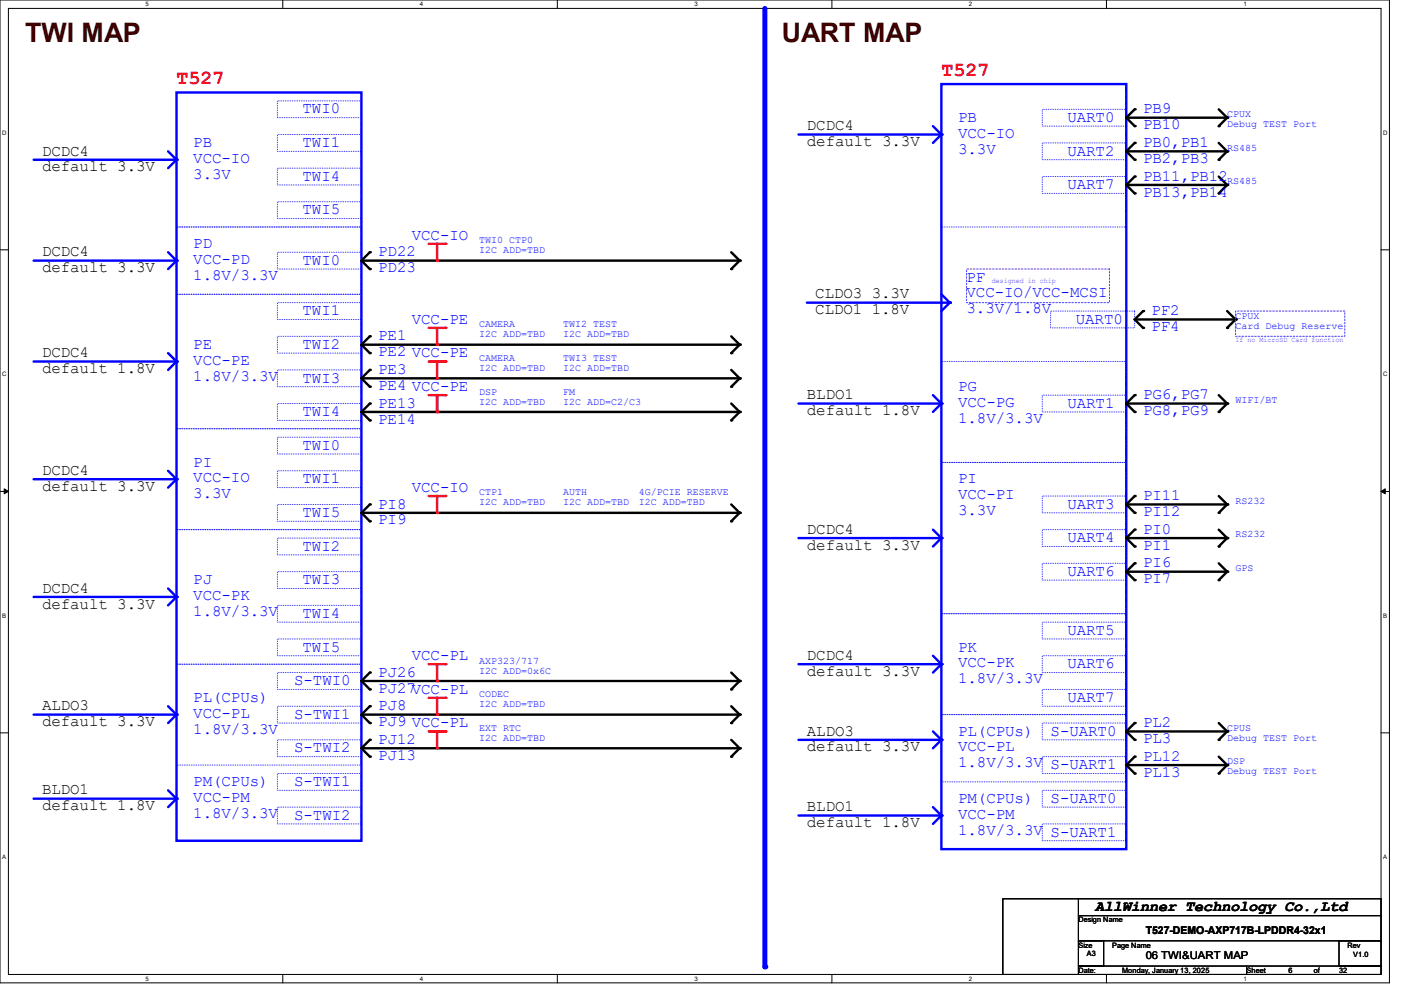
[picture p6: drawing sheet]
<svg xmlns="http://www.w3.org/2000/svg" width="297mm" height="210mm" viewBox="0 0 297 210" stroke-linecap="round" stroke-linejoin="round" font-family="sans-serif">
<g fill="none" stroke="#000" stroke-width=".21">
<path d="M0 0h293.9v207.9h-293.9zM1.8 1.8h290.3v204.3h-290.3zM59.8 0v1.8M117.9 0v1.8M176 0v1.8M234.1 0v1.8M0 52.8h1.8M292.1 52.8h1.8M0 103.9h1.8M.9 103.4l.9 .5-.9 .5zM292.1 103.9l.9-.5v1zM292.1 103.9h1.8"/>
<path d="M0 155h1.8M292.1 155h1.8M59.8 206.1v1.8M117.9 206.1v1.8M176 206.1v1.8M234.1 206.1v1.8"/>
</g>
<path d="M.9 103.4l.9 .5-.9 .5zM292.1 103.9l.9-.5v1z" fill="#000"/>
<g fill="none" stroke="#00f" stroke-width=".21" stroke-dasharray="0 .3">
<path d="M58.7 28.4h17.8v3.6h-17.8zM37.3 48h39.2v14.2h-39.2zM58.7 53.3h17.8v3.6h-17.8zM37.3 62.2h39.2v28.5h-39.2zM58.7 78.2h17.8v3.6h-17.8zM58.7 71.1h17.8v3.6h-17.8zM58.7 64h17.8v3.6h-17.8zM37.3 90.7h39.2v21.3h-39.2zM58.7 85.3h17.8v3.6h-17.8zM58.7 99.6h17.8v3.5h-17.8zM58.7 92.5h17.8v3.5h-17.8zM37.3 112h39.2v28.5h-39.2z"/>
<path d="M58.7 106.7h17.8v3.5h-17.8z"/>
</g>
<path d="M37.3 19.6h39.2v158.2h-39.2zM7.1 33.8h30.2" fill="none" stroke="#00f" stroke-width=".51"/>
<circle cx="37.3" cy="33.8" r=".25" fill="#00f"/>
<path d="M37.3 19.6h39.2v28.4h-39.2zM58.7 35.6h17.8v3.5h-17.8zM58.7 21.3h17.8v3.6h-17.8zM58.7 42.7h17.8v3.5h-17.8z" fill="none" stroke="#00f" stroke-width=".21" stroke-dasharray="0 .3"/>
<path d="M37.3 33.8l-1.7 1.8" fill="none" stroke="#00f" stroke-width=".51"/>
<circle cx="37.3" cy="33.8" r=".25" fill="#00f"/>
<path d="M35.6 32l1.7 1.8" fill="none" stroke="#00f" stroke-width=".51"/>
<circle cx="37.3" cy="33.8" r=".25" fill="#00f"/>
<path d="M7.1 55.1h30.2" fill="none" stroke="#00f" stroke-width=".51"/>
<circle cx="37.3" cy="55.1" r=".25" fill="#00f"/>
<path d="M35.6 53.3l1.7 1.8" fill="none" stroke="#00f" stroke-width=".51"/>
<circle cx="37.3" cy="55.1" r=".25" fill="#00f"/>
<path d="M37.3 55.1l-1.7 1.8" fill="none" stroke="#00f" stroke-width=".51"/>
<circle cx="37.3" cy="55.1" r=".25" fill="#00f"/>
<path d="M7.1 76.5h30.2" fill="none" stroke="#00f" stroke-width=".51"/>
<circle cx="37.3" cy="76.5" r=".25" fill="#00f"/>
<path d="M37.3 76.5l-1.7 1.7" fill="none" stroke="#00f" stroke-width=".51"/>
<circle cx="37.3" cy="76.5" r=".25" fill="#00f"/>
<path d="M35.6 74.7l1.7 1.8" fill="none" stroke="#00f" stroke-width=".51"/>
<circle cx="37.3" cy="76.5" r=".25" fill="#00f"/>
<path d="M7.1 101.3h30.2" fill="none" stroke="#00f" stroke-width=".51"/>
<circle cx="37.3" cy="101.3" r=".25" fill="#00f"/>
<path d="M37.3 101.3l-1.7 1.8" fill="none" stroke="#00f" stroke-width=".51"/>
<circle cx="37.3" cy="101.3" r=".25" fill="#00f"/>
<path d="M35.6 99.6l1.7 1.7" fill="none" stroke="#00f" stroke-width=".51"/>
<circle cx="37.3" cy="101.3" r=".25" fill="#00f"/>
<path d="M58.7 113.8h17.8v3.5h-17.8zM58.7 120.9h17.8v3.6h-17.8zM58.7 128h17.8v3.6h-17.8zM58.7 135.1h17.8v3.6h-17.8zM37.3 140.5h39.2v21.3h-39.2zM58.7 149.4h17.8v3.5h-17.8zM58.7 156.5h17.8v3.5h-17.8zM58.7 142.2h17.8v3.6h-17.8zM58.7 163.6h17.8v3.5h-17.8zM58.7 170.7h17.8v3.5h-17.8z" fill="none" stroke="#00f" stroke-width=".21" stroke-dasharray="0 .3"/>
<path d="M7.1 126.2h30.2" fill="none" stroke="#00f" stroke-width=".51"/>
<circle cx="37.3" cy="126.2" r=".25" fill="#00f"/>
<path d="M37.3 126.2l-1.7 1.8" fill="none" stroke="#00f" stroke-width=".51"/>
<circle cx="37.3" cy="126.2" r=".25" fill="#00f"/>
<path d="M35.6 124.5l1.7 1.7" fill="none" stroke="#00f" stroke-width=".51"/>
<circle cx="37.3" cy="126.2" r=".25" fill="#00f"/>
<path d="M7.1 151.1h30.2" fill="none" stroke="#00f" stroke-width=".51"/>
<circle cx="37.3" cy="151.1" r=".25" fill="#00f"/>
<path d="M37.3 151.1l-1.7 1.8" fill="none" stroke="#00f" stroke-width=".51"/>
<circle cx="37.3" cy="151.1" r=".25" fill="#00f"/>
<path d="M35.6 149.4l1.7 1.7" fill="none" stroke="#00f" stroke-width=".51"/>
<circle cx="37.3" cy="151.1" r=".25" fill="#00f"/>
<path d="M7.1 168.9h30.2" fill="none" stroke="#00f" stroke-width=".51"/>
<circle cx="37.3" cy="168.9" r=".25" fill="#00f"/>
<path d="M37.3 168.9l-1.7 1.8" fill="none" stroke="#00f" stroke-width=".51"/>
<circle cx="37.3" cy="168.9" r=".25" fill="#00f"/>
<path d="M35.6 167.1l1.7 1.8" fill="none" stroke="#00f" stroke-width=".51"/>
<circle cx="37.3" cy="168.9" r=".25" fill="#00f"/>
<path d="M90.7 69.3h3.5" fill="none" stroke="#f00" stroke-width=".51"/>
<circle cx="94.2" cy="69.3" r=".25" fill="#f00"/>
<path d="M76.5 72.9h80M76.5 72.9l1.7 1.8M78.2 71.1l-1.7 1.8M154.7 71.1l1.8 1.8M156.5 72.9l-1.8 1.8" fill="none" stroke="#000" stroke-width=".51"/>
<g fill="#000">
<circle cx="78.2" cy="74.7" r=".25"/>
<circle cx="78.2" cy="71.1" r=".25"/>
<circle cx="154.7" cy="74.7" r=".25"/>
<circle cx="156.5" cy="72.9" r=".25"/>
</g>
<path d="M90.7 104.9h3.5" fill="none" stroke="#f00" stroke-width=".51"/>
<circle cx="94.2" cy="104.9" r=".25" fill="#f00"/>
<path d="M78.2 106.7l-1.7 1.8h80l-1.8-1.8" fill="none" stroke="#000" stroke-width=".51"/>
<g fill="#000">
<circle cx="78.2" cy="106.7" r=".25"/>
<circle cx="156.5" cy="108.5" r=".25"/>
</g>
<path d="M92.5 104.9v3.6" fill="none" stroke="#f00" stroke-width=".51"/>
<circle cx="92.5" cy="108.5" r=".25" fill="#f00"/>
<path d="M92.5 69.3v3.6" fill="none" stroke="#f00" stroke-width=".51"/>
<circle cx="92.5" cy="72.9" r=".25" fill="#f00"/>
<path d="M220.5 30.2h17.8v3.6h-17.8zM222.2 65.8h17.8v3.5h-17.8z" fill="none" stroke="#00f" stroke-width=".21" stroke-dasharray="0 .3"/>
<path d="M199.1 17.8h39.2v161.8h-39.2zM168.9 28.4h30.2" fill="none" stroke="#00f" stroke-width=".51"/>
<circle cx="199.1" cy="28.4" r=".25" fill="#00f"/>
<path d="M199.1 17.8h39.2v30.2h-39.2zM220.5 37.3h17.8v3.6h-17.8zM220.5 23.1h17.8v3.6h-17.8z" fill="none" stroke="#00f" stroke-width=".21" stroke-dasharray="0 .3"/>
<path d="M199.1 28.4l-1.7 1.8" fill="none" stroke="#00f" stroke-width=".51"/>
<circle cx="199.1" cy="28.4" r=".25" fill="#00f"/>
<path d="M197.4 26.7l1.7 1.7" fill="none" stroke="#00f" stroke-width=".51"/>
<circle cx="199.1" cy="28.4" r=".25" fill="#00f"/>
<path d="M168.9 113.8h30.2" fill="none" stroke="#00f" stroke-width=".51"/>
<circle cx="199.1" cy="113.8" r=".25" fill="#00f"/>
<path d="M199.1 113.8l-1.7 1.8" fill="none" stroke="#00f" stroke-width=".51"/>
<circle cx="199.1" cy="113.8" r=".25" fill="#00f"/>
<path d="M220.5 131.6h17.8v3.5h-17.8zM220.5 138.7h17.8v3.5h-17.8zM199.1 151.1h39.2v14.3h-39.2zM220.5 145.8h17.8v3.6h-17.8zM220.5 152.9h17.8v3.6h-17.8zM220.5 160h17.8v3.6h-17.8zM220.5 167.1h17.8v3.6h-17.8zM220.5 174.2h17.8v3.6h-17.8z" fill="none" stroke="#00f" stroke-width=".21" stroke-dasharray="0 .3"/>
<path d="M168.9 140.5h30.2" fill="none" stroke="#00f" stroke-width=".51"/>
<circle cx="199.1" cy="140.5" r=".25" fill="#00f"/>
<path d="M199.1 140.5l-1.7 1.7" fill="none" stroke="#00f" stroke-width=".51"/>
<circle cx="199.1" cy="140.5" r=".25" fill="#00f"/>
<path d="M197.4 138.7l1.7 1.8" fill="none" stroke="#00f" stroke-width=".51"/>
<circle cx="199.1" cy="140.5" r=".25" fill="#00f"/>
<path d="M168.9 156.5h30.2" fill="none" stroke="#00f" stroke-width=".51"/>
<circle cx="199.1" cy="156.5" r=".25" fill="#00f"/>
<path d="M199.1 156.5l-1.7 1.7" fill="none" stroke="#00f" stroke-width=".51"/>
<circle cx="199.1" cy="156.5" r=".25" fill="#00f"/>
<path d="M197.4 154.7l1.7 1.8" fill="none" stroke="#00f" stroke-width=".51"/>
<circle cx="199.1" cy="156.5" r=".25" fill="#00f"/>
<path d="M168.9 172.5h30.2" fill="none" stroke="#00f" stroke-width=".51"/>
<circle cx="199.1" cy="172.5" r=".25" fill="#00f"/>
<path d="M199.1 172.5l-1.7 1.7" fill="none" stroke="#00f" stroke-width=".51"/>
<circle cx="199.1" cy="172.5" r=".25" fill="#00f"/>
<path d="M197.4 170.7l1.7 1.8" fill="none" stroke="#00f" stroke-width=".51"/>
<circle cx="199.1" cy="172.5" r=".25" fill="#00f"/>
<path d="M170.7 64h30.2" fill="none" stroke="#00f" stroke-width=".51"/>
<circle cx="200.9" cy="64" r=".25" fill="#00f"/>
<path d="M200.9 64l-1.8 1.8" fill="none" stroke="#00f" stroke-width=".51"/>
<circle cx="200.9" cy="64" r=".25" fill="#00f"/>
<path d="M199.1 62.2l1.8 1.8" fill="none" stroke="#00f" stroke-width=".51"/>
<circle cx="200.9" cy="64" r=".25" fill="#00f"/>
<path d="M204.5 56.9h30.2v7.1h-30.2z" fill="none" stroke="#8000ff" stroke-width=".21" stroke-dasharray=".3 .3"/>
<path d="M197.4 112l1.7 1.8" fill="none" stroke="#00f" stroke-width=".51"/>
<circle cx="199.1" cy="113.8" r=".25" fill="#00f"/>
<path d="M199.1 76.5h39.2v21.3h-39.2zM220.5 83.6h17.8v3.5h-17.8z" fill="none" stroke="#00f" stroke-width=".21" stroke-dasharray="0 .3"/>
<path d="M168.9 85.3h30.2" fill="none" stroke="#00f" stroke-width=".51"/>
<circle cx="199.1" cy="85.3" r=".25" fill="#00f"/>
<path d="M199.1 85.3l-1.7 1.8" fill="none" stroke="#00f" stroke-width=".51"/>
<circle cx="199.1" cy="85.3" r=".25" fill="#00f"/>
<path d="M197.4 83.6l1.7 1.7" fill="none" stroke="#00f" stroke-width=".51"/>
<circle cx="199.1" cy="85.3" r=".25" fill="#00f"/>
<path d="M199.1 97.8h39.2v32h-39.2zM220.5 104.9h17.8v3.6h-17.8zM199.1 129.8h39.2v21.3h-39.2z" fill="none" stroke="#00f" stroke-width=".21" stroke-dasharray="0 .3"/>
<path d="M161.8 1.8v202.7" fill="none" stroke="#00f" stroke-width="1.1"/>
<circle cx="161.8" cy="204.5" r=".53" fill="#00f"/>
<g fill="none" stroke="#000" stroke-width=".51">
<path d="M238.3 24.9h21.3M238.3 24.9l1.7 1.8M240 23.1l-1.7 1.8M257.8 23.1l1.8 1.8M259.6 24.9l-1.8 1.8M240 67.6h21.4M240 67.6l1.8 1.7M241.8 65.8l-1.8 1.8M259.6 65.8l1.8 1.8M261.4 67.6l-1.8 1.7M238.3 85.3h21.3M238.3 85.3l1.7 1.8"/>
<path d="M240 83.6l-1.7 1.7M257.8 83.6l1.8 1.7M259.6 85.3l-1.8 1.8M238.3 154.7h21.3M238.3 154.7l1.7 1.8M240 152.9l-1.7 1.8M257.8 152.9l1.8 1.8M259.6 154.7l-1.8 1.8"/>
</g>
<g fill="#000">
<circle cx="240" cy="26.7" r=".25"/>
<circle cx="240" cy="23.1" r=".25"/>
<circle cx="257.8" cy="26.7" r=".25"/>
<circle cx="259.6" cy="24.9" r=".25"/>
<circle cx="241.8" cy="65.8" r=".25"/>
<circle cx="241.8" cy="69.3" r=".25"/>
<circle cx="259.6" cy="69.3" r=".25"/>
<circle cx="261.4" cy="67.6" r=".25"/>
<circle cx="240" cy="87.1" r=".25"/>
<circle cx="240" cy="83.6" r=".25"/>
<circle cx="257.8" cy="87.1" r=".25"/>
<circle cx="259.6" cy="85.3" r=".25"/>
<circle cx="240" cy="156.5" r=".25"/>
<circle cx="240" cy="152.9" r=".25"/>
<circle cx="257.8" cy="156.5" r=".25"/>
<circle cx="259.6" cy="154.7" r=".25"/>
</g>
<path d="M261.4 65.8h23.1v5.3h-23.1z" fill="none" stroke="#8000ff" stroke-width=".21" stroke-dasharray=".3 .3"/>
<path d="M90.7 51.6h3.5" fill="none" stroke="#f00" stroke-width=".51"/>
<circle cx="94.2" cy="51.6" r=".25" fill="#f00"/>
<path d="M76.5 55.1l1.7 1.8M76.5 55.1h80M78.2 53.3l-1.7 1.8M154.7 53.3l1.8 1.8M156.5 55.1l-1.8 1.8" fill="none" stroke="#000" stroke-width=".51"/>
<g fill="#000">
<circle cx="78.2" cy="53.3" r=".25"/>
<circle cx="78.2" cy="56.9" r=".25"/>
<circle cx="154.7" cy="56.9" r=".25"/>
<circle cx="156.5" cy="55.1" r=".25"/>
</g>
<path d="M92.5 51.6v3.5" fill="none" stroke="#f00" stroke-width=".51"/>
<circle cx="92.5" cy="55.1" r=".25" fill="#f00"/>
<path d="M76.5 108.5l1.7 1.7M156.5 108.5l-1.8 1.7" fill="none" stroke="#000" stroke-width=".51"/>
<g fill="#000">
<circle cx="78.2" cy="110.2" r=".25"/>
<circle cx="154.7" cy="110.2" r=".25"/>
</g>
<path d="M90.7 76.5h3.5" fill="none" stroke="#f00" stroke-width=".51"/>
<circle cx="94.2" cy="76.5" r=".25" fill="#f00"/>
<path d="M78.2 78.2l-1.7 1.8M154.7 78.2l1.8 1.8M76.5 80h80M76.5 80l1.7 1.8M156.5 80l-1.8 1.8" fill="none" stroke="#000" stroke-width=".51"/>
<g fill="#000">
<circle cx="78.2" cy="78.2" r=".25"/>
<circle cx="78.2" cy="81.8" r=".25"/>
<circle cx="154.7" cy="81.8" r=".25"/>
<circle cx="156.5" cy="80" r=".25"/>
</g>
<path d="M92.5 76.5v3.5" fill="none" stroke="#f00" stroke-width=".51"/>
<circle cx="92.5" cy="80" r=".25" fill="#f00"/>
<path d="M90.7 147.6h3.5" fill="none" stroke="#f00" stroke-width=".51"/>
<circle cx="94.2" cy="147.6" r=".25" fill="#f00"/>
<path d="M76.5 151.1h80M76.5 151.1l1.7 1.8M78.2 149.4l-1.7 1.7M154.7 149.4l1.8 1.7M156.5 151.1l-1.8 1.8" fill="none" stroke="#000" stroke-width=".51"/>
<g fill="#000">
<circle cx="78.2" cy="149.4" r=".25"/>
<circle cx="78.2" cy="152.9" r=".25"/>
<circle cx="154.7" cy="152.9" r=".25"/>
<circle cx="156.5" cy="151.1" r=".25"/>
</g>
<path d="M92.5 147.6v3.5" fill="none" stroke="#f00" stroke-width=".51"/>
<circle cx="92.5" cy="151.1" r=".25" fill="#f00"/>
<path d="M90.7 154.7h3.5" fill="none" stroke="#f00" stroke-width=".51"/>
<circle cx="94.2" cy="154.7" r=".25" fill="#f00"/>
<path d="M76.5 158.2h80M76.5 158.2l1.7 1.8M78.2 156.5l-1.7 1.7M154.7 156.5l1.8 1.7M156.5 158.2l-1.8 1.8" fill="none" stroke="#000" stroke-width=".51"/>
<g fill="#000">
<circle cx="78.2" cy="156.5" r=".25"/>
<circle cx="156.5" cy="158.2" r=".25"/>
<circle cx="78.2" cy="160" r=".25"/>
<circle cx="154.7" cy="160" r=".25"/>
</g>
<path d="M92.5 154.7v3.5" fill="none" stroke="#f00" stroke-width=".51"/>
<circle cx="92.5" cy="158.2" r=".25" fill="#f00"/>
<path d="M238.3 106.7h21.3M238.3 106.7l1.7 1.8M240 104.9l-1.7 1.8M257.8 104.9l1.8 1.8M259.6 106.7l-1.8 1.8" fill="none" stroke="#000" stroke-width=".51"/>
<g fill="#000">
<circle cx="240" cy="108.5" r=".25"/>
<circle cx="240" cy="104.9" r=".25"/>
<circle cx="257.8" cy="108.5" r=".25"/>
<circle cx="259.6" cy="106.7" r=".25"/>
</g>
<path d="M90.7 140.5h3.5" fill="none" stroke="#f00" stroke-width=".51"/>
<circle cx="94.2" cy="140.5" r=".25" fill="#f00"/>
<path d="M76.5 144h80M76.5 144l1.7 1.8M78.2 142.2l-1.7 1.8M154.7 142.2l1.8 1.8M156.5 144l-1.8 1.8" fill="none" stroke="#000" stroke-width=".51"/>
<g fill="#000">
<circle cx="78.2" cy="145.8" r=".25"/>
<circle cx="78.2" cy="142.2" r=".25"/>
<circle cx="154.7" cy="145.8" r=".25"/>
<circle cx="156.5" cy="144" r=".25"/>
</g>
<path d="M92.5 140.5v3.5" fill="none" stroke="#f00" stroke-width=".51"/>
<circle cx="92.5" cy="144" r=".25" fill="#f00"/>
<path d="M76.5 87.1h80M76.5 87.1l1.7 1.8M78.2 85.3l-1.7 1.8M154.7 85.3l1.8 1.8M156.5 87.1l-1.8 1.8" fill="none" stroke="#000" stroke-width=".51"/>
<g fill="#000">
<circle cx="78.2" cy="88.9" r=".25"/>
<circle cx="78.2" cy="85.3" r=".25"/>
<circle cx="154.7" cy="88.9" r=".25"/>
<circle cx="156.5" cy="87.1" r=".25"/>
</g>
<path d="M92.5 83.6v3.5" fill="none" stroke="#f00" stroke-width=".51"/>
<circle cx="92.5" cy="87.1" r=".25" fill="#f00"/>
<path d="M90.7 83.6h3.5" fill="none" stroke="#f00" stroke-width=".51"/>
<circle cx="94.2" cy="83.6" r=".25" fill="#f00"/>
<path d="M92.5 83.6v3.5" fill="none" stroke="#f00" stroke-width=".51"/>
<circle cx="92.5" cy="87.1" r=".25" fill="#f00"/>
<g fill="none" stroke="#000" stroke-width=".51">
<path d="M238.3 32h21.3M238.3 32l1.7 1.8M238.3 39.1h21.3M238.3 39.1l1.7 1.8M240 30.2l-1.7 1.8M240 37.3l-1.7 1.8M257.8 30.2l1.8 1.8M257.8 37.3l1.8 1.8M259.6 32l-1.8 1.8M259.6 39.1l-1.8 1.8M238.3 113.8h21.3M238.3 113.8l1.7 1.8"/>
<path d="M240 112l-1.7 1.8M240 119.1l-1.7 1.8M257.8 112l1.8 1.8M257.8 119.1l1.8 1.8M259.6 113.8l-1.8 1.8M238.3 120.9h21.3M238.3 120.9l1.7 1.8M259.6 120.9l-1.8 1.8M238.3 161.8h21.3M238.3 161.8l1.7 1.8M240 160l-1.7 1.8M257.8 160l1.8 1.8"/>
<path d="M259.6 161.8l-1.8 1.8"/>
</g>
<g fill="#000">
<circle cx="240" cy="33.8" r=".25"/>
<circle cx="240" cy="37.3" r=".25"/>
<circle cx="240" cy="30.2" r=".25"/>
<circle cx="257.8" cy="33.8" r=".25"/>
<circle cx="259.6" cy="39.1" r=".25"/>
<circle cx="259.6" cy="32" r=".25"/>
<circle cx="240" cy="40.9" r=".25"/>
<circle cx="257.8" cy="40.9" r=".25"/>
<circle cx="240" cy="115.6" r=".25"/>
<circle cx="240" cy="112" r=".25"/>
<circle cx="240" cy="119.1" r=".25"/>
<circle cx="257.8" cy="115.6" r=".25"/>
<circle cx="259.6" cy="113.8" r=".25"/>
<circle cx="240" cy="122.7" r=".25"/>
<circle cx="257.8" cy="122.7" r=".25"/>
<circle cx="259.6" cy="120.9" r=".25"/>
<circle cx="240" cy="163.6" r=".25"/>
<circle cx="240" cy="160" r=".25"/>
<circle cx="257.8" cy="163.6" r=".25"/>
<circle cx="259.6" cy="161.8" r=".25"/>
</g>
<path d="M220.5 112h17.8v3.6h-17.8zM220.5 119.1h17.8v3.6h-17.8z" fill="none" stroke="#00f" stroke-width=".21" stroke-dasharray="0 .3"/>
<path d="M212.1 190.1h16v16h-16zM228.1 190.1h64v3.5h-64zM228.1 193.6h64v5.4h-64zM228.1 199h5.4v5.3h-5.4zM283.3 199h8.8v5.3h-8.8zM228.1 204.3h35.6v1.8h-35.6zM263.7 204.3h28.4v1.8h-28.4z" fill="none" stroke="#000" stroke-width=".21"/>
<g font-size="5.7" fill="#400000">
<text x="5.3" y="8.8">TWI MAP</text>
<text x="165.4" y="8.8">UART MAP</text>
</g>
<g font-size="4.2" fill="#f00">
<text x="37.3" y="17.8">T527</text>
<text x="199.1" y="16">T527</text>
</g>
<g font-size="3.3" fill="#00f">
<text x="64" y="24">TWI0</text>
<text x="202.7" y="25.8">PB</text>
<text x="202.7" y="29.1">VCC-IO</text>
<text x="225.8" y="25.8">UART0</text>
<text x="241.8" y="24">PB9</text>
<text x="241.8" y="27.3">PB10</text>
<text x="40.9" y="31.1">PB</text>
<text x="40.9" y="34.5">VCC-IO</text>
<text x="64" y="31.1">TWI1</text>
<text x="202.7" y="32.5">3.3V</text>
<text x="225.8" y="32.9">UART2</text>
<text x="241.8" y="31.1">PB0,PB1</text>
<text x="241.8" y="34.5">PB2,PB3</text>
<text x="40.9" y="37.8">3.3V</text>
<text x="64" y="38.2">TWI4</text>
<text x="225.8" y="40">UART7</text>
<text x="241.8" y="38.2">PB11,PB12</text>
<text x="241.8" y="41.6">PB13,PB14</text>
<text x="64" y="45.3">TWI5</text>
<text x="40.9" y="52.5">PD</text>
<text x="87.1" y="50.7">VCC-IO</text>
<text x="40.9" y="55.8">VCC-PD</text>
<text x="40.9" y="59.1">1.8V/3.3V</text>
<text x="64" y="56">TWI0</text>
<text x="80" y="54.2">PD22</text>
<text x="80" y="57.6">PD23</text>
<text x="204.5" y="59.6">PF</text>
<text x="204.5" y="62.9">VCC-IO/VCC-MCSI</text>
<text x="64" y="66.7">TWI1</text>
<text x="87.1" y="68.5">VCC-PE</text>
<text x="204.5" y="66.3">3.3V/1.8V</text>
<text x="227.6" y="68.5">UART0</text>
<text x="243.6" y="66.7">PF2</text>
<text x="243.6" y="70">PF4</text>
<text x="40.9" y="73.8">PE</text>
<text x="40.9" y="77.1">VCC-PE</text>
<text x="64" y="73.8">TWI2</text>
<text x="80" y="72">PE1</text>
<text x="80" y="75.4">PE2 VCC-PE</text>
<text x="40.9" y="80.5">1.8V/3.3V</text>
<text x="64" y="80.9">TWI3</text>
<text x="80" y="79.1">PE3</text>
<text x="80" y="82.5">PE4 VCC-PE</text>
<text x="202.7" y="82.7">PG</text>
<text x="64" y="88">TWI4</text>
<text x="80" y="86.2">PE13</text>
<text x="80" y="89.6">PE14</text>
<text x="202.7" y="86">VCC-PG</text>
<text x="202.7" y="89.4">1.8V/3.3V</text>
<text x="225.8" y="86.2">UART1</text>
<text x="241.8" y="84.5">PG6,PG7</text>
<text x="241.8" y="87.8">PG8,PG9</text>
<text x="64" y="95.1">TWI0</text>
<text x="40.9" y="98.7">PI</text>
<text x="40.9" y="102">VCC-IO</text>
<text x="40.9" y="105.4">3.3V</text>
<text x="64" y="102.2">TWI1</text>
<text x="80" y="107.6">PI8</text>
<text x="87.1" y="104">VCC-IO</text>
<text x="202.7" y="102.2">PI</text>
<text x="202.7" y="105.6">VCC-PI</text>
<text x="225.8" y="107.6">UART3</text>
<text x="241.8" y="105.8">PI11</text>
<text x="64" y="109.3">TWI5</text>
<text x="80" y="110.9">PI9</text>
<text x="202.7" y="108.9">3.3V</text>
<text x="241.8" y="109.1">PI12</text>
<text x="241.8" y="112.9">PI0</text>
<text x="64" y="116.5">TWI2</text>
<text x="225.8" y="114.7">UART4</text>
<text x="241.8" y="116.2">PI1</text>
<text x="40.9" y="123.6">PJ</text>
<text x="64" y="123.6">TWI3</text>
<text x="225.8" y="121.8">UART6</text>
<text x="241.8" y="120">PI6</text>
<text x="241.8" y="123.4">PI7</text>
<text x="40.9" y="126.9">VCC-PK</text>
<text x="40.9" y="130.3">1.8V/3.3V</text>
<text x="64" y="130.7">TWI4</text>
<text x="64" y="137.8">TWI5</text>
<text x="202.7" y="137.8">PK</text>
<text x="225.8" y="134.2">UART5</text>
<text x="80" y="143.1">PJ26</text>
<text x="87.1" y="139.6">VCC-PL</text>
<text x="202.7" y="141.1">VCC-PK</text>
<text x="225.8" y="141.4">UART6</text>
<text x="40.9" y="148.5">PL(CPUs)</text>
<text x="62.2" y="144.9">S-TWI0</text>
<text x="80" y="146.5">PJ27VCC-PL</text>
<text x="202.7" y="144.5">1.8V/3.3V</text>
<text x="225.8" y="148.5">UART7</text>
<text x="40.9" y="151.8">VCC-PL</text>
<text x="40.9" y="155.2">1.8V/3.3V</text>
<text x="62.2" y="152">S-TWI1</text>
<text x="80" y="150.2">PJ8</text>
<text x="80" y="153.6">PJ9 VCC-PL</text>
<text x="202.7" y="155.6">PL(CPUs)</text>
<text x="222.2" y="155.6">S-UART0</text>
<text x="241.8" y="153.8">PL2</text>
<text x="62.2" y="159.1">S-TWI2</text>
<text x="80" y="157.4">PJ12</text>
<text x="80" y="160.7">PJ13</text>
<text x="202.7" y="158.9">VCC-PL</text>
<text x="241.8" y="157.1">PL3</text>
<text x="241.8" y="160.9">PL12</text>
<text x="40.9" y="166.2">PM(CPUs)</text>
<text x="62.2" y="166.2">S-TWI1</text>
<text x="202.7" y="162.3">1.8V/3.3V</text>
<text x="222.2" y="162.7">S-UART1</text>
<text x="241.8" y="164.3">PL13</text>
<text x="40.9" y="169.6">VCC-PM</text>
<text x="40.9" y="172.9">1.8V/3.3V</text>
<text x="62.2" y="173.4">S-TWI2</text>
<text x="202.7" y="169.8">PM(CPUs)</text>
<text x="202.7" y="173.1">VCC-PM</text>
<text x="222.2" y="169.8">S-UART0</text>
<text x="202.7" y="176.5">1.8V/3.3V</text>
<text x="222.2" y="176.9">S-UART1</text>
</g>
<g font-size="3.3">
<text x="170.7" y="27.6">DCDC4</text>
<text x="8.9" y="32.9">DCDC4</text>
<text x="170.7" y="30.9">default 3.3V</text>
<text x="8.9" y="36.2">default 3.3V</text>
<text x="8.9" y="54.2">DCDC4</text>
<text x="8.9" y="57.6">default 3.3V</text>
<text x="172.5" y="63.1">CLDO3</text>
<text x="184.4" y="63.1">3.3V</text>
<text x="172.5" y="66.5">CLDO1</text>
<text x="184.4" y="66.5">1.8V</text>
<text x="8.9" y="75.6">DCDC4</text>
<text x="8.9" y="78.9">default 1.8V</text>
<text x="170.7" y="84.5">BLDO1</text>
<text x="170.7" y="87.8">default 1.8V</text>
<text x="8.9" y="100.5">DCDC4</text>
<text x="8.9" y="103.8">default 3.3V</text>
<text x="170.7" y="112.9">DCDC4</text>
<text x="170.7" y="116.2">default 3.3V</text>
<text x="8.9" y="125.3">DCDC4</text>
<text x="8.9" y="128.7">default 3.3V</text>
<text x="170.7" y="139.6">DCDC4</text>
<text x="170.7" y="142.9">default 3.3V</text>
<text x="8.9" y="150.2">ALDO3</text>
<text x="8.9" y="153.6">default 3.3V</text>
<text x="170.7" y="155.6">ALDO3</text>
<text x="170.7" y="158.9">default 3.3V</text>
<text x="8.9" y="168">BLDO1</text>
<text x="8.9" y="171.4">default 1.8V</text>
<text x="170.7" y="171.6">BLDO1</text>
<text x="170.7" y="174.9">default 1.8V</text>
</g>
<text font-size="3.2" x="231.7" y="192.7">AllWinner Technology Co.,Ltd</text>
<g font-size="2.3">
<text x="242.4" y="197.5">T527-DEMO-AXP717B-LPDDR4-32x1</text>
<text x="242.4" y="202.8">06 TWI&amp;UART MAP</text>
</g>
<g font-size="2.1" fill="#00f">
<text x="259.6" y="24.8">CPUX</text>
<text x="259.6" y="26.9">Debug TEST Port</text>
<text x="259.6" y="31.9">RS485</text>
<text x="259.6" y="39">RS485</text>
<text x="101.3" y="51.4">TWI0 CTP0</text>
<text x="101.3" y="53.6">I2C ADD=TBD</text>
<text x="101.3" y="69.2">CAMERA</text>
<text x="101.3" y="71.3">I2C ADD=TBD</text>
<text x="119.1" y="69.2">TWI2 TEST</text>
<text x="119.1" y="71.3">I2C ADD=TBD</text>
<text x="261.4" y="67.4">CPUX</text>
<text x="261.4" y="69.6">Card Debug Reserve</text>
<text x="101.3" y="76.3">CAMERA</text>
<text x="119.1" y="76.3">TWI3 TEST</text>
<text x="101.3" y="78.4">I2C ADD=TBD</text>
<text x="101.3" y="83.4">DSP</text>
<text x="119.1" y="78.4">I2C ADD=TBD</text>
<text x="119.1" y="83.4">FM</text>
<text x="101.3" y="85.6">I2C ADD=TBD</text>
<text x="119.1" y="85.6">I2C ADD=C2/C3</text>
<text x="261.4" y="85.2">WIFI/BT</text>
<text x="101.3" y="104.8">CTP1</text>
<text x="101.3" y="106.9">I2C ADD=TBD</text>
<text x="119.1" y="104.8">AUTH</text>
<text x="119.1" y="106.9">I2C ADD=TBD</text>
<text x="135.1" y="104.8">4G/PCIE RESERVE</text>
<text x="135.1" y="106.9">I2C ADD=TBD</text>
<text x="261.4" y="106.6">RS232</text>
<text x="261.4" y="113.7">RS232</text>
<text x="261.4" y="120.8">GPS</text>
<text x="101.3" y="140.3">AXP323/717</text>
<text x="101.3" y="142.5">I2C ADD=0x6C</text>
<text x="101.3" y="147.4">CODEC</text>
<text x="101.3" y="149.6">I2C ADD=TBD</text>
<text x="101.3" y="154.6">EXT RTC</text>
<text x="259.6" y="154.6">CPUS</text>
<text x="101.3" y="156.7">I2C ADD=TBD</text>
<text x="259.6" y="156.7">Debug TEST Port</text>
<text x="259.6" y="161.7">DSP</text>
<text x="259.6" y="163.8">Debug TEST Port</text>
</g>
<g font-size="1.6" fill="#8000ff">
<text x="209.8" y="59.9">designed in chip</text>
<text x="261.4" y="72.3">If no MicroSD Card function</text>
</g>
<g font-size="1.6">
<text x="228.1" y="195.1">Design Name</text>
<text x="228.1" y="200.4">Size</text>
<text x="229.9" y="202.2">A3</text>
<text x="235.2" y="200.4">Page Name</text>
<text x="285" y="200.4">Rev</text>
<text x="286.3" y="202.4">V1.0</text>
<text x="228.1" y="205.7">Date:</text>
<text x="237.4" y="205.7">Monday, January 13, 2025</text>
<text x="263.7" y="205.7">Sheet</text>
<text x="272.6" y="205.7">6</text>
<text x="277.9" y="205.7">of</text>
<text x="283.3" y="205.7">32</text>
</g>
<g font-size="1.3">
<text x="30.8" y="1.3">5</text>
<text x="88.8" y="1.3">4</text>
<text x="146.9" y="1.3">3</text>
<text x="205" y="1.3">2</text>
<text x="263.1" y="1.3">1</text>
<text x=".5" y="28.4">D</text>
<text x="292.6" y="28.4">D</text>
<text x=".5" y="79.5">C</text>
<text x="292.6" y="79.5">C</text>
<text x=".5" y="130.6">B</text>
<text x="292.6" y="130.6">B</text>
<text x=".5" y="181.7">A</text>
<text x="292.6" y="181.7">A</text>
<text x="30.8" y="207.4">5</text>
<text x="88.8" y="207.4">4</text>
<text x="146.9" y="207.4">3</text>
<text x="205" y="207.4">2</text>
<text x="263.1" y="207.4">1</text>
</g>
</svg>
